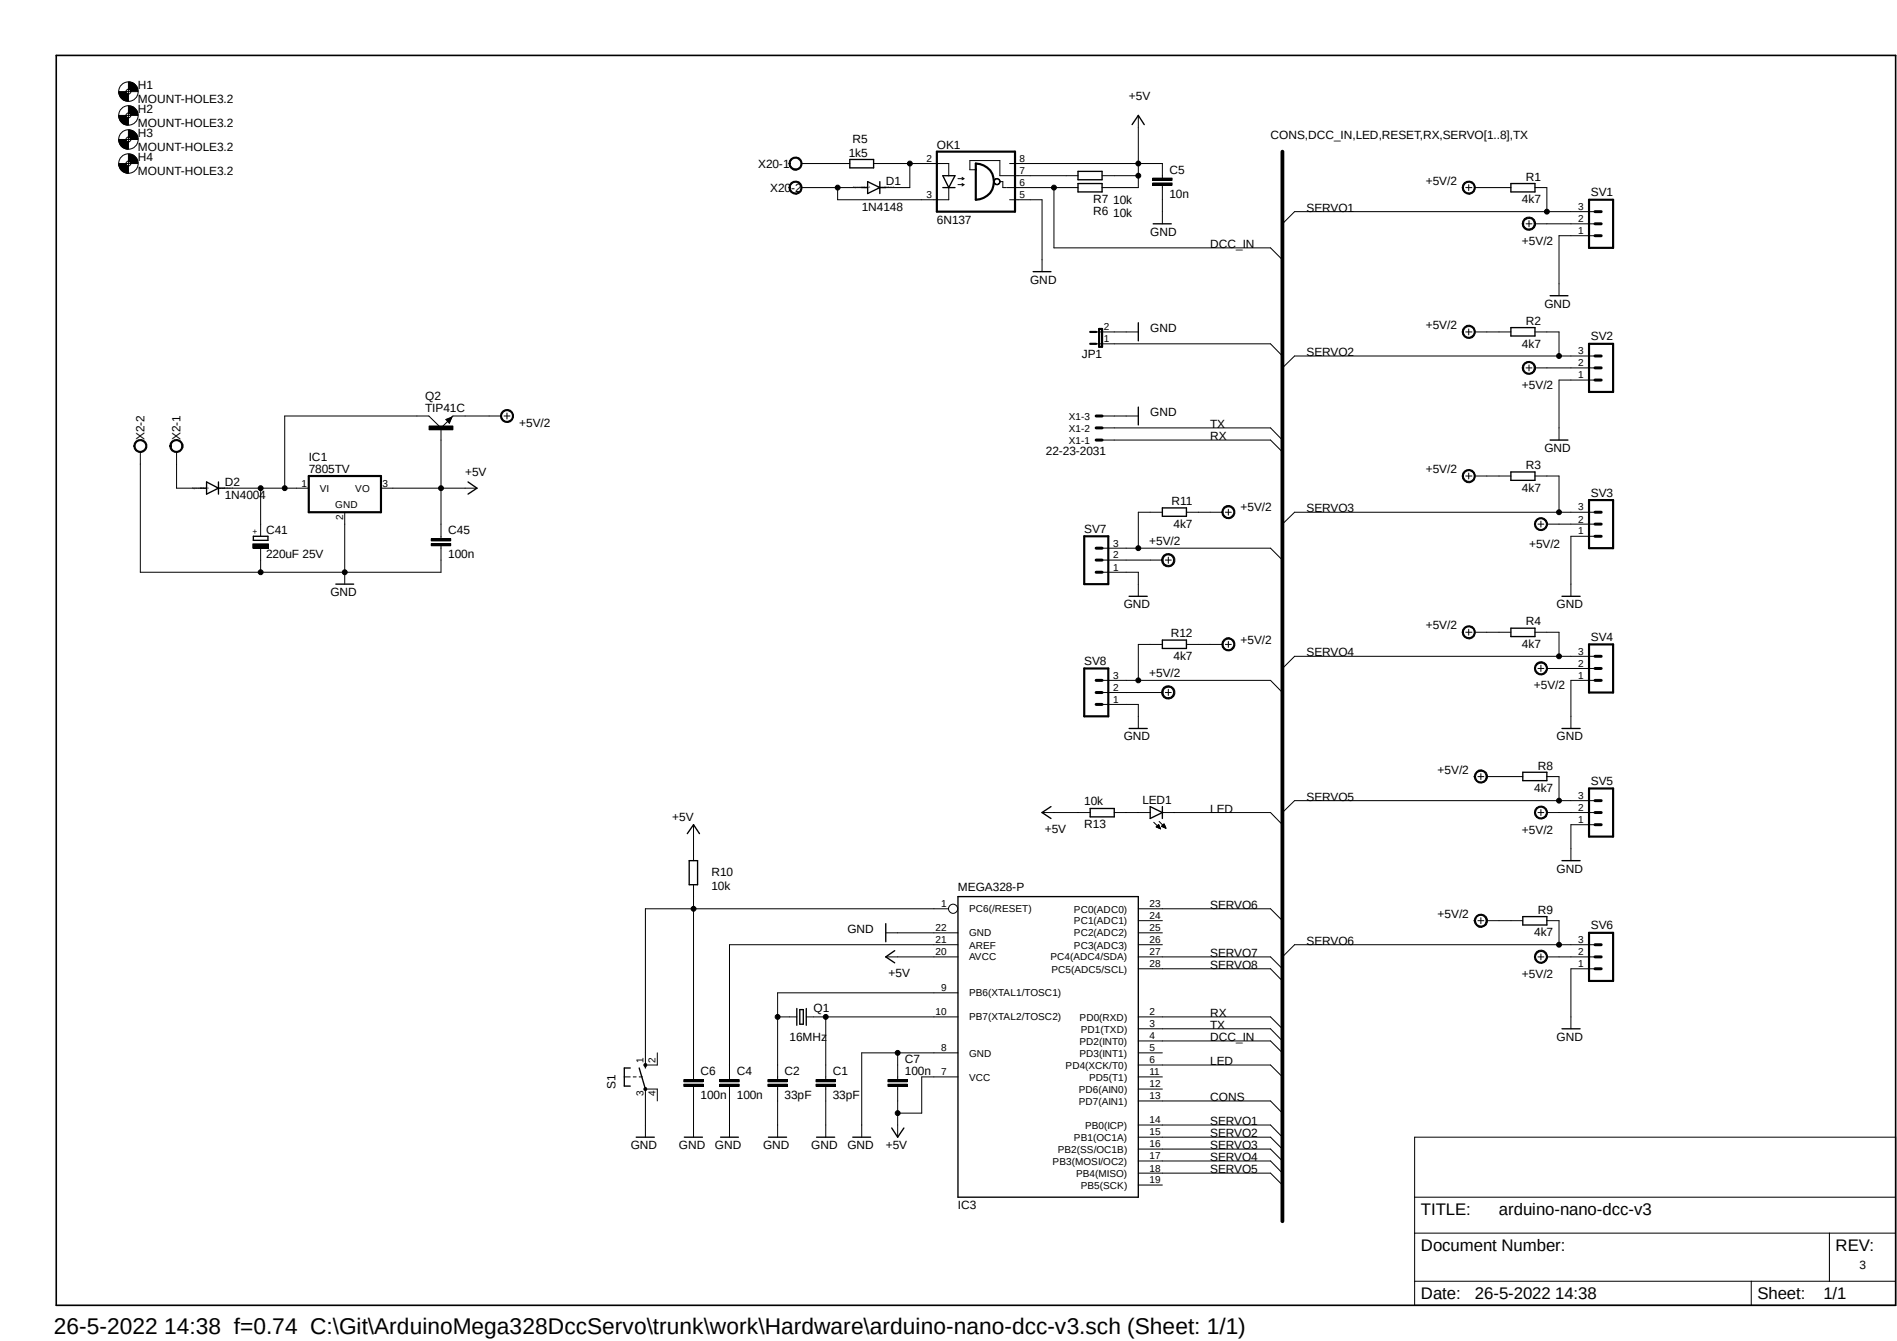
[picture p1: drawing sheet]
<svg xmlns="http://www.w3.org/2000/svg" width="297mm" height="210mm" viewBox="0 0 297 210" stroke-linecap="round" stroke-linejoin="round" font-family="sans-serif">
<path d="M8.4 8.4l288.7 196.4M297.1 8.4l-288.7 196.5" fill="none" stroke="#fff" stroke-width=".16"/>
<g fill="none" stroke="#000" stroke-width=".34">
<path d="M146.7 23.7h12.2v9.4h-12.2zM152.8 25.6a2.84 2.84 0 0 1 2.8 2.8 2.84 2.84 0 0 1-2.8 2.9zM180.5 28.8h3M180.5 28.1h3M248.8 31.3h3.8v7.5h-3.8zM170.7 53.8h.9M170.7 52h.9M172.1 51.5h.5v2.8h-.5zM248.8 53.8h3.8v7.6h-3.8zM48.3 74.5h11.3v5.7h-11.3zM248.8 78.3h3.8v7.6h-3.8zM67.5 85.3h3.1"/>
<path d="M67.5 84.5h3.1M169.8 84h3.7v7.5h-3.7zM169.8 104.7h3.7v7.5h-3.7zM248.8 100.9h3.8v7.6h-3.8zM248.8 123.5h3.8v7.5h-3.8zM248.8 146.1h3.8v7.5h-3.8zM107.1 170h3M107.1 169.2h3M112.7 170h3M112.7 169.2h3M120.2 170h3.1M120.2 169.2h3.1"/>
<path d="M127.8 170h3M127.8 169.2h3M139 170h3.1M139 169.2h3.1"/>
</g>
<g fill="none" stroke="#000" stroke-width=".16">
<path d="M18.6 14.4h1.1l.2 .2 .2 .1v1.1a1.45 1.45 0 0 1-1.5-1.4zM18.6 18.1h1.1l.1 .2 .3 .2v1.1a1.45 1.45 0 0 1-1.5-1.5zM19.7 14.4h.8M19.7 18.1h.8M20.1 14v.7M20.1 17.7v.8M20.1 12.8a1.45 1.45 0 0 1 1.5 1.6h-1.1l-.1-.3-.3-.1zM20.1 16.6a1.45 1.45 0 0 1 1.5 1.5h-1.1l-.2-.3-.2-.1zM178.2 18.1v11.3h-5.6M18.6 21.8h1.1l.1 .3 .3 .1v1.2a1.45 1.45 0 0 1-1.5-1.6zM18.6 25.6h1.1l.1 .2 .3 .2v1.1a1.45 1.45 0 0 1-1.5-1.5zM19.7 21.8h.8"/>
<path d="M19.7 25.6h.8M20.1 21.5v.7M20.1 25.2v.8M20.1 20.4a1.45 1.45 0 0 1 1.5 1.4h-1.1l-.4-.3zM20.1 24.1a1.45 1.45 0 0 1 1.5 1.5h-1.1l-.4-.4zM123.9 24.8a1.03 1.03 0 0 1 1.6 .3 1.03 1.03 0 0 1-.7 1.5 1.03 1.03 0 0 1-1.3-1h.2a.85 .85 0 0 1 1.1-.8 .85 .85 0 0 1 .4 1.3 .85 .85 0 0 1-1.4-.1l-.1-.4h-.2l.1-.4zM123.9 28.6a1.03 1.03 0 0 1 1.6 .3 1.03 1.03 0 0 1-.7 1.5 1.03 1.03 0 0 1-1.3-1h.2a.85 .85 0 0 1 1.1-.9 .85 .85 0 0 1 .4 1.4 .85 .85 0 0 1-1.4-.2l-.1-.3h-.2l.1-.4zM125.5 29.4h9.4M125.5 25.6h7.6M131.1 29.4v1.9h17.4v-1.9M136.8 25.6h11.7v1.9M142.5 25.6v3.8h-3.8"/>
<path d="M150 28h.9M150 28.9h.9M150.6 27.8l.3 .2M150.6 28.7l.3 .2M150.9 28l-.3 .2M150.9 28.9l-.3 .2M152.8 26.6h-1v-1.5h4.7v2.4h12.3M155.7 28.2a.51 .51 0 0 1 .8 0 .51 .51 0 0 1-.3 .8l-.5-.3-.1-.3 .3-.3a.44 .44 0 0 1 .6 .5l-.3 .3-.3-.1-.3-.4zM156.5 28.4h.5v1h.5M157.6 29.4h11.2M158.1 25.6h23.9v2.3M158.1 31.3h5.1v11.2"/>
<path d="M165 29.4v9.4h33.9l1.9 1.9M172.6 27.5h5.6M180.5 28.7h3v.3h-3zM180.5 27.9h3v.3h-3zM182 29v6.1M229.3 28.6a1.03 1.03 0 0 1 1.6 .3 1.03 1.03 0 0 1-.7 1.5 1.03 1.03 0 0 1-1.3-1h.2a.85 .85 0 0 1 1.2-.9 .85 .85 0 0 1 .3 1.4 .85 .85 0 0 1-1.4-.2l-.1-.3h-.2l.1-.4zM229.5 29.4h1M230 28.9v.9M230.9 29.4h5.7M238.7 34.2a1.05 1.05 0 0 1 1.6 .3 1.05 1.05 0 0 1-.6 1.5 1.05 1.05 0 0 1-1.4-.9h.2a.84 .84 0 0 1 1.1-.9 .84 .84 0 0 1 .5 1.3 .84 .84 0 0 1-1.3 .1l-.2-.2-.1-.3h-.2l.1-.5zM238.9 35.1h1M239.4 34.5v1"/>
<path d="M240.3 35.1h9.4M240.3 29.4h1.9v3.7M249.7 36.9h-5.6v9.4M249.7 33.1h-47l-1.9 2M171.6 52h6.6M171.6 53.8h27.3l1.9 2M229.3 51.2a1.03 1.03 0 0 1 1.6 .3 1.03 1.03 0 0 1-.7 1.5 1.03 1.03 0 0 1-1.3-1h.2a.85 .85 0 0 1 1.2-.8 .85 .85 0 0 1 .3 1.3 .85 .85 0 0 1-1.4-.2l-.1-.3h-.2l.1-.4zM229.5 52h1M230 51.5v1M230.9 52h5.7M238.7 56.9a1.05 1.05 0 0 1 1.6 .2 1.05 1.05 0 0 1-.7 1.5 1.05 1.05 0 0 1-1.3-1h.2a.84 .84 0 0 1 1.3-.7 .84 .84 0 0 1 .1 1.4 .84 .84 0 0 1-1.3-.3l-.1-.4h-.2l.1-.4zM238.9 57.6h1"/>
<path d="M239.4 57.1v1M240.3 52h3.8v3.8M240.3 57.6h9.4M249.7 59.5h-5.6v9.4M249.7 55.8h-47l-1.9 1.8M21.3 69.1a1.03 1.03 0 0 1 1.6 .3 1.03 1.03 0 0 1-.7 1.4 1.03 1.03 0 0 1-1.2-1h.1a.85 .85 0 0 1 1.2-.8 .85 .85 0 0 1 .3 1.4 .85 .85 0 0 1-1.4-.2l-.1-.4h-.1v-.4zM22 70.8v18.8h47v-4.1M26.9 69.1a1.05 1.05 0 0 1 1.7 .3 1.05 1.05 0 0 1-.7 1.5 1.05 1.05 0 0 1-1.3-1.1h.2a.84 .84 0 0 1 1.2-.6 .84 .84 0 0 1 .2 1.4 .84 .84 0 0 1-1.4-.4v-.4h-.2l.1-.4zM27.6 70.8v5.7h3.8M35.1 76.5h13.2M40.8 76.5v7.5M59.6 76.5h15.1"/>
<path d="M67.2 66.7h3.7v.6h-3.7zM69 67v17.3M69 67l-1.9-1.8h-22.5v11.3M69.8 65.7l.9-.4-.3 1zM70.3 65.8l-1.3 1.2M70.7 65.3v.1M78.4 65.2h-7.5l-.2 .1M78.7 64.4a1.03 1.03 0 0 1 1.6 .3 1.03 1.03 0 0 1-.7 1.4 1.03 1.03 0 0 1-1.2-.9h.1a.85 .85 0 0 1 1.2-.9 .85 .85 0 0 1 .3 1.4 .85 .85 0 0 1-1.4-.2l-.1-.3h-.1v-.5zM78.9 65.2h.9M79.4 64.7v.9M172.6 68.9h26.3l1.9 1.9M172.6 67h26.3l1.9 1.9"/>
<path d="M172.6 65.2h5.6M191.6 79.4a1.03 1.03 0 0 1 1.6 .3 1.03 1.03 0 0 1-.6 1.5 1.03 1.03 0 0 1-1.3-1h.2a.86 .86 0 0 1 1.1-.8 .86 .86 0 0 1 .4 1.4 .86 .86 0 0 1-1.4-.2l-.1-.4h-.2l.1-.4zM192.3 79.8v.9M229.3 73.8a1.03 1.03 0 0 1 1.6 .3 1.03 1.03 0 0 1-.7 1.4 1.03 1.03 0 0 1-1.3-1h.2a.85 .85 0 0 1 1.2-.8 .85 .85 0 0 1 .3 1.4 .85 .85 0 0 1-1.4-.2l-.1-.4h-.2l.1-.4zM229.5 74.5h1M230 74.1v.9M230.9 74.5h5.7M240.3 74.5h3.8v5.7M39.6 85.2h2.4v.7h-2.4zM40.8 85.9v3.7M54 80.2v11.3M67.5 85.1h3.1v.4h-3.1z"/>
<path d="M67.5 84.4h3.1v.3h-3.1zM172.6 89.6h5.6v3.8M172.6 87.7h9.4M172.6 85.9h26.3l1.9 1.8M182 80.2h-3.8v5.7M182.2 87a1.05 1.05 0 0 1 1.6 .2 1.05 1.05 0 0 1-.6 1.5 1.05 1.05 0 0 1-1.3-1h.2a.84 .84 0 0 1 1.1-.7 .84 .84 0 0 1 .3 1.3 .84 .84 0 0 1-1.3-.2l-.1-.4h-.2zM182.5 87.7h.9M182.9 87.2v1M185.8 80.2h5.6M191.9 80.2h.9M229.3 98.3a1.03 1.03 0 0 1 1.6 .2 1.03 1.03 0 0 1-.7 1.5 1.03 1.03 0 0 1-1.3-1h.2a.85 .85 0 0 1 1.2-.8 .85 .85 0 0 1 .3 1.4 .85 .85 0 0 1-1.4-.2l-.1-.4h-.2l.1-.4zM229.5 99h1"/>
<path d="M230 98.6v.9M230.9 99h5.7M240.3 99h3.8v3.8M240.6 81.3a1.03 1.03 0 0 1 1.6 .3 1.03 1.03 0 0 1-.7 1.5 1.03 1.03 0 0 1-1.3-1h.2a.85 .85 0 0 1 1.2-.9 .85 .85 0 0 1 .3 1.4 .85 .85 0 0 1-1.4-.2l-.1-.3h-.2l.1-.4zM240.8 82.1h.9M241.3 81.6v.9M242.2 82.1h7.5M249.7 84h-3.7v9.4M249.7 80.2h-47l-1.9 1.9M172.6 106.6h26.3l1.9 1.9M172.6 110.3h5.6v3.8M172.6 108.5h9.4"/>
<path d="M182 100.9h-3.8v5.7M182.2 107.7a1.05 1.05 0 0 1 1.6 .2 1.05 1.05 0 0 1-.6 1.5 1.05 1.05 0 0 1-1.3-.9h.2a.84 .84 0 0 1 1.1-.9 .84 .84 0 0 1 .3 1.4 .84 .84 0 0 1-1.3-.2l-.1-.3h-.2v-.5zM182.5 108.5h.9M182.9 107.9v1M185.8 100.9h5.6M191.6 100.2a1.03 1.03 0 0 1 1.6 .2 1.03 1.03 0 0 1-.6 1.5 1.03 1.03 0 0 1-1.3-1h.2a.85 .85 0 0 1 1.1-.8 .85 .85 0 0 1 .4 1.4 .85 .85 0 0 1-1.4-.2l-.1-.4h-.2l.1-.4zM191.9 100.9h.9M192.3 100.5v.9M240.6 103.9a1.03 1.03 0 0 1 1.6 .3 1.03 1.03 0 0 1-.7 1.4 1.03 1.03 0 0 1-1.3-.9h.2a.86 .86 0 0 1 1.2-.8 .86 .86 0 0 1 .3 1.3 .86 .86 0 0 1-1.4-.2l-.1-.3h-.2l.1-.4zM240.8 104.7h.9M241.3 104.2v1M242.2 104.7h7.5"/>
<path d="M249.7 106.6h-3.7v7.5M249.7 102.8h-47l-1.9 1.9M108.6 129.2v5.6M108.6 138.6v30.4M163.2 127.3h7.5M174.5 127.3h5.6M180.6 128.8l1.1 1M181.1 129.5h.5M181.1 129.5h.4M181.1 129.4h.4M181.2 129.3h.3M181.3 129.6h.3"/>
<path d="M181.3 129.3h.2M181.4 129.2l-.4 .3 .7 .3M181.4 129.2l.3 .6M181.4 129.7h.3M181.4 129.2h-.1M181.5 128.7l1 1M181.5 129.7h.2M181.7 129.8h.1M181.9 129.4l.3-.4 .3 .7zM181.9 129.5h.5M181.9 129.4h.5M182 127.3h16.9l1.9 1.9"/>
<path d="M182 129.3h.4M182.1 129.5h.4M182.1 129.2h.2M182.2 129.2h.1M182.2 129.5h.3M182.2 129.1h.1M182.3 129.6h.2M182.5 129.7h.1M231.2 120.9a1.04 1.04 0 0 1 1.6 .3 1.04 1.04 0 0 1-.7 1.5 1.04 1.04 0 0 1-1.3-1.1h.2a.83 .83 0 0 1 1.1-.8 .83 .83 0 0 1 .4 1.4 .83 .83 0 0 1-1.4-.2l-.1-.4h-.2zM231.4 121.6h.9M231.9 121.2v.9M232.8 121.6h5.6"/>
<path d="M240.6 126.5a1.03 1.03 0 0 1 1.6 .3 1.03 1.03 0 0 1-.7 1.5 1.03 1.03 0 0 1-1.3-1h.2a.85 .85 0 0 1 1.2-.9 .85 .85 0 0 1 .3 1.4 .85 .85 0 0 1-1.4-.2l-.1-.3h-.2l.1-.5zM240.8 127.3h.9M241.3 126.8v.9M242.2 121.6h1.9v3.8M242.2 127.3h7.5M249.7 129.2h-3.7v5.6M249.7 125.4h-47l-1.9 1.9M121.8 159.3h3M126.2 159.3h23.8M129.3 159.3v9.7M138.7 149.9h11.3M138.7 146.1h11.3"/>
<path d="M148.5 142.3h-47.5v24.5h1.9v-1.9M150 148h-35.8v21M150 155.5h-28.2v13.5M178.2 151.7h20.7l1.9 1.9M178.2 149.9h20.7l1.9 1.8M178.2 148h3.8M178.2 144.2h3.8M178.2 159.3h20.7l1.9 1.8M178.2 146.1h3.8M178.2 142.3h20.7l1.9 1.9M231.2 143.4a1.04 1.04 0 0 1 1.6 .4 1.04 1.04 0 0 1-.7 1.5 1.04 1.04 0 0 1-1.3-1.1h.2a.83 .83 0 0 1 1.1-.8 .83 .83 0 0 1 .4 1.3 .83 .83 0 0 1-1.4-.2l-.1-.3h-.2zM231.4 144.2h.9"/>
<path d="M231.9 143.7v1M232.8 144.2h5.6M240.6 149.1a1.03 1.03 0 0 1 1.6 .2 1.03 1.03 0 0 1-.7 1.5 1.03 1.03 0 0 1-1.3-.9h.2a.86 .86 0 0 1 1.2-.9 .86 .86 0 0 1 .3 1.4 .86 .86 0 0 1-1.4-.2l-.1-.3h-.2l.1-.5zM240.8 149.9h.9M241.3 149.4v.9M242.2 144.2h1.9v3.8M242.2 149.9h7.5M249.7 151.7h-3.7v9.4M249.7 148h-47l-1.9 1.9M97.7 168.7h1M99.1 168.7h.5M100.1 168.7h.5"/>
<path d="M102.9 172.4v-1.8h-1.9v7.5M107.1 169.8h3v.3h-3zM107.1 169.1h3v.3h-3zM108.6 170.2v7.9M112.7 169.8h3v.3h-3zM112.7 169.1h3v.3h-3zM114.2 170.2v7.9M120.2 169.8h3.1v.3h-3.1zM120.2 169.1h3.1v.3h-3.1zM121.8 170.2v7.9M127.8 169.8h3v.3h-3zM127.8 169.1h3v.3h-3z"/>
<path d="M129.3 170.2v7.9M139 169.8h3.1v.3h-3.1zM139 169.1h3.1v.3h-3.1zM140.5 164.9v4.1M140.5 170.2v7.9M150 164.9h-15.1v13.2M150 168.7h-5.7v5.6h-3.8M178.2 164.9h3.8M178.2 168.7h3.8M178.2 180h20.7l1.9 1.8M178.2 178.1h20.7l1.9 1.9M178.2 176.2h20.7l1.9 1.9"/>
<path d="M178.2 172.4h20.7l1.9 1.9M178.2 170.6h3.8M178.2 166.8h20.7l1.9 1.9M178.2 163h20.7l1.9 1.9M178.2 161.1h20.7l1.9 1.9M221.5 178.1h75.3v26.3h-75.3zM178.2 185.6h3.8M178.2 183.7h20.7l1.9 1.9M178.2 181.8h20.7l1.9 1.9M221.5 193.1h75.3M221.5 187.5h75.3M286.4 193.1v7.6"/>
<path d="M221.5 200.7h75.3M274.2 200.7v3.7"/>
<circle cx="20.1" cy="18.1" r="1.53"/>
<circle cx="20.1" cy="14.4" r="1.53"/>
<circle cx="20.1" cy="14.4" r=".38"/>
<circle cx="20.1" cy="18.1" r=".38"/>
<circle cx="20.1" cy="21.8" r="1.53"/>
<circle cx="20.1" cy="25.6" r="1.53"/>
<circle cx="20.1" cy="25.6" r=".38"/>
<circle cx="20.1" cy="21.8" r=".38"/>
<circle cx="131.1" cy="29.4" r=".38"/>
<circle cx="142.5" cy="25.6" r=".38"/>
<circle cx="165" cy="29.4" r=".38"/>
<circle cx="178.2" cy="25.6" r=".38"/>
<circle cx="178.2" cy="27.5" r=".38"/>
<circle cx="242.2" cy="33.1" r=".38"/>
<circle cx="244.1" cy="55.8" r=".38"/>
<circle cx="40.8" cy="76.5" r=".38"/>
<circle cx="44.6" cy="76.5" r=".38"/>
<circle cx="69" cy="76.5" r=".38"/>
<circle cx="40.8" cy="89.6" r=".38"/>
<circle cx="54" cy="89.6" r=".38"/>
<circle cx="178.2" cy="85.9" r=".38"/>
<circle cx="244.1" cy="80.2" r=".38"/>
<circle cx="178.2" cy="106.6" r=".38"/>
<circle cx="244.1" cy="102.8" r=".38"/>
<circle cx="244.1" cy="125.4" r=".38"/>
<circle cx="108.6" cy="142.3" r=".38"/>
<circle cx="121.8" cy="159.3" r=".38"/>
<circle cx="129.3" cy="159.3" r=".38"/>
<circle cx="149.2" cy="142.3" r=".72"/>
<circle cx="244.1" cy="148" r=".38"/>
<circle cx="101" cy="166.8" r=".25"/>
<circle cx="101" cy="170.6" r=".25"/>
<circle cx="140.5" cy="174.3" r=".38"/>
<circle cx="140.5" cy="164.9" r=".38"/>
</g>
<g fill="none" stroke="#000" stroke-width=".47">
<path d="M249.7 33.1h1M249.7 35.1h1M249.7 36.9h1M249.7 55.8h1M249.7 57.6h1M249.7 59.5h1M171.6 68.9h1M171.6 67h1M171.6 65.2h1M171.6 85.9h1M171.6 87.7h1M171.6 89.6h1"/>
<path d="M249.7 80.2h1M249.7 82.1h1M249.7 84h1M171.6 106.6h1M171.6 108.5h1M171.6 110.3h1M249.7 102.8h1M249.7 104.7h1M249.7 106.6h1M249.7 125.4h1M249.7 127.3h1M249.7 129.2h1"/>
<path d="M249.7 148h1M249.7 149.9h1M249.7 151.7h1"/>
</g>
<g fill="none" stroke="#000" stroke-width=".21">
<path d="M177.2 19.5l1-1.4 1 1.4M133.1 25h3.7v1.3h-3.7zM134.9 29.4h.9M135.8 28.4l2 1-2 .9zM137.8 29.4h.9M137.8 28.4v1.9M147.6 27.5h1.9l-1 1.9zM147.6 29.4h1.9M168.8 28.7h3.8v1.4h-3.8zM168.8 26.8h3.8v1.4h-3.8zM180.6 35.1h2.8M236.6 28.7h3.7v1.4h-3.7z"/>
<path d="M161.8 42.5h2.7M178.2 50.5v2.9M236.6 51.3h3.7v1.3h-3.7zM242.7 46.3h2.8M31.4 76.5h.9M32.3 75.5l1.9 1-1.9 .9zM34.2 75.5v1.9M34.2 76.5h.9M70 65.7l.7-.3-.3 .7zM70.1 65.7l.3 .2M70.7 65.4l-.4 .4M73.3 75.5l1.4 1-1.4 .9"/>
<path d="M178.2 63.8v2.7M182 79.5h3.8v1.4h-3.8zM236.6 73.9h3.7v1.3h-3.7zM242.7 68.9h2.8M39.7 84h2.3v.6h-2.3zM52.6 91.5h2.8M176.8 93.4h2.8M236.6 98.4h3.7v1.3h-3.7zM244.6 93.4h2.8M176.8 114.1h2.8M182 100.2h3.8v1.4h-3.8zM244.6 114.1h2.8"/>
<path d="M107.6 130.6l1-1.4 .9 1.4M107.9 134.8h1.3v3.8h-1.3zM164.5 126.3l-1.3 1 1.3 .9M170.7 126.6h3.8v1.3h-3.8zM180.1 126.3l1.9 1-1.9 .9zM182 126.3v1.9M238.4 120.9h3.8v1.4h-3.8zM244.6 134.8h2.8M124.8 157.9v2.7M125.2 158.1h.6v2.3h-.6zM126.2 157.9v2.7M138.7 144.7v2.8"/>
<path d="M140.1 148.9l-1.4 1 1.4 .9M150 140.4h28.2v47.1h-28.2zM238.4 143.6h3.8v1.3h-3.8zM98.7 167.3h-1v2.8h1M99.6 178.1h2.8M100.1 167.3l.9 3.3M101 166.8v.5M107.1 178.1h2.9M112.8 178.1h2.8M120.3 178.1h2.8M127.8 178.1h2.9M133.5 178.1h2.8"/>
<path d="M139.6 176.7l.9 1.4 1-1.4M244.6 161.1h2.8"/>
</g>
<g fill="#000">
<path d="M18.6 14.4h1.1l.2 .2 .2 .1v1.1a1.45 1.45 0 0 1-1.5-1.4z" fill-rule="evenodd"/>
<path d="M18.6 18.1h1.1l.1 .2 .3 .2v1.1a1.45 1.45 0 0 1-1.5-1.5z" fill-rule="evenodd"/>
<path d="M20.1 12.8a1.45 1.45 0 0 1 1.5 1.6h-1.1l-.1-.3-.3-.1z" fill-rule="evenodd"/>
<path d="M20.1 16.6a1.45 1.45 0 0 1 1.5 1.5h-1.1l-.2-.3-.2-.1z" fill-rule="evenodd"/>
<path d="M18.6 21.8h1.1l.1 .3 .3 .1v1.2a1.45 1.45 0 0 1-1.5-1.6z" fill-rule="evenodd"/>
<path d="M18.6 25.6h1.1l.1 .2 .3 .2v1.1a1.45 1.45 0 0 1-1.5-1.5z" fill-rule="evenodd"/>
<path d="M20.1 20.4a1.45 1.45 0 0 1 1.5 1.4h-1.1l-.4-.3z" fill-rule="evenodd"/>
<path d="M20.1 24.1a1.45 1.45 0 0 1 1.5 1.5h-1.1l-.4-.4z" fill-rule="evenodd"/>
<path d="M123.9 24.8a1.03 1.03 0 0 1 1.6 .3 1.03 1.03 0 0 1-.7 1.5 1.03 1.03 0 0 1-1.3-1h.2a.85 .85 0 0 1 1.1-.8 .85 .85 0 0 1 .4 1.3 .85 .85 0 0 1-1.4-.1l-.1-.4h-.2l.1-.4z" fill-rule="evenodd"/>
<path d="M123.9 28.6a1.03 1.03 0 0 1 1.6 .3 1.03 1.03 0 0 1-.7 1.5 1.03 1.03 0 0 1-1.3-1h.2a.85 .85 0 0 1 1.1-.9 .85 .85 0 0 1 .4 1.4 .85 .85 0 0 1-1.4-.2l-.1-.3h-.2l.1-.4z" fill-rule="evenodd"/>
<path d="M155.7 28.2a.51 .51 0 0 1 .8 0 .51 .51 0 0 1-.3 .8l-.5-.3-.1-.3 .3-.3a.44 .44 0 0 1 .6 .5l-.3 .3-.3-.1-.3-.4z" fill-rule="evenodd"/>
<path d="M229.3 28.6a1.03 1.03 0 0 1 1.6 .3 1.03 1.03 0 0 1-.7 1.5 1.03 1.03 0 0 1-1.3-1h.2a.85 .85 0 0 1 1.2-.9 .85 .85 0 0 1 .3 1.4 .85 .85 0 0 1-1.4-.2l-.1-.3h-.2l.1-.4z" fill-rule="evenodd"/>
<path d="M238.7 34.2a1.05 1.05 0 0 1 1.6 .3 1.05 1.05 0 0 1-.6 1.5 1.05 1.05 0 0 1-1.4-.9h.2a.84 .84 0 0 1 1.1-.9 .84 .84 0 0 1 .5 1.3 .84 .84 0 0 1-1.3 .1l-.2-.2-.1-.3h-.2l.1-.5z" fill-rule="evenodd"/>
<path d="M229.3 51.2a1.03 1.03 0 0 1 1.6 .3 1.03 1.03 0 0 1-.7 1.5 1.03 1.03 0 0 1-1.3-1h.2a.85 .85 0 0 1 1.2-.8 .85 .85 0 0 1 .3 1.3 .85 .85 0 0 1-1.4-.2l-.1-.3h-.2l.1-.4z" fill-rule="evenodd"/>
<path d="M238.7 56.9a1.05 1.05 0 0 1 1.6 .2 1.05 1.05 0 0 1-.7 1.5 1.05 1.05 0 0 1-1.3-1h.2a.84 .84 0 0 1 1.3-.7 .84 .84 0 0 1 .1 1.4 .84 .84 0 0 1-1.3-.3l-.1-.4h-.2l.1-.4z" fill-rule="evenodd"/>
<path d="M21.3 69.1a1.03 1.03 0 0 1 1.6 .3 1.03 1.03 0 0 1-.7 1.4 1.03 1.03 0 0 1-1.2-1h.1a.85 .85 0 0 1 1.2-.8 .85 .85 0 0 1 .3 1.4 .85 .85 0 0 1-1.4-.2l-.1-.4h-.1v-.4z" fill-rule="evenodd"/>
<path d="M26.9 69.1a1.05 1.05 0 0 1 1.7 .3 1.05 1.05 0 0 1-.7 1.5 1.05 1.05 0 0 1-1.3-1.1h.2a.84 .84 0 0 1 1.2-.6 .84 .84 0 0 1 .2 1.4 .84 .84 0 0 1-1.4-.4v-.4h-.2l.1-.4z" fill-rule="evenodd"/>
<path d="M67.2 66.7h3.7v.6h-3.7z" fill-rule="evenodd"/>
<path d="M78.7 64.4a1.03 1.03 0 0 1 1.6 .3 1.03 1.03 0 0 1-.7 1.4 1.03 1.03 0 0 1-1.2-.9h.1a.85 .85 0 0 1 1.2-.9 .85 .85 0 0 1 .3 1.4 .85 .85 0 0 1-1.4-.2l-.1-.3h-.1v-.5z" fill-rule="evenodd"/>
<path d="M229.3 73.8a1.03 1.03 0 0 1 1.6 .3 1.03 1.03 0 0 1-.7 1.4 1.03 1.03 0 0 1-1.3-1h.2a.85 .85 0 0 1 1.2-.8 .85 .85 0 0 1 .3 1.4 .85 .85 0 0 1-1.4-.2l-.1-.4h-.2l.1-.4z" fill-rule="evenodd"/>
<path d="M39.6 85.2h2.4v.7h-2.4z" fill-rule="evenodd"/>
<path d="M182.2 87a1.05 1.05 0 0 1 1.6 .2 1.05 1.05 0 0 1-.6 1.5 1.05 1.05 0 0 1-1.3-1h.2a.84 .84 0 0 1 1.1-.7 .84 .84 0 0 1 .3 1.3 .84 .84 0 0 1-1.3-.2l-.1-.4h-.2z" fill-rule="evenodd"/>
<path d="M191.6 79.4a1.03 1.03 0 0 1 1.6 .3 1.03 1.03 0 0 1-.6 1.5 1.03 1.03 0 0 1-1.3-1h.2a.86 .86 0 0 1 1.1-.8 .86 .86 0 0 1 .4 1.4 .86 .86 0 0 1-1.4-.2l-.1-.4h-.2l.1-.4z" fill-rule="evenodd"/>
<path d="M229.3 98.3a1.03 1.03 0 0 1 1.6 .2 1.03 1.03 0 0 1-.7 1.5 1.03 1.03 0 0 1-1.3-1h.2a.85 .85 0 0 1 1.2-.8 .85 .85 0 0 1 .3 1.4 .85 .85 0 0 1-1.4-.2l-.1-.4h-.2l.1-.4z" fill-rule="evenodd"/>
<path d="M240.6 81.3a1.03 1.03 0 0 1 1.6 .3 1.03 1.03 0 0 1-.7 1.5 1.03 1.03 0 0 1-1.3-1h.2a.85 .85 0 0 1 1.2-.9 .85 .85 0 0 1 .3 1.4 .85 .85 0 0 1-1.4-.2l-.1-.3h-.2l.1-.4z" fill-rule="evenodd"/>
<path d="M182.2 107.7a1.05 1.05 0 0 1 1.6 .2 1.05 1.05 0 0 1-.6 1.5 1.05 1.05 0 0 1-1.3-.9h.2a.84 .84 0 0 1 1.1-.9 .84 .84 0 0 1 .3 1.4 .84 .84 0 0 1-1.3-.2l-.1-.3h-.2v-.5z" fill-rule="evenodd"/>
<path d="M191.6 100.2a1.03 1.03 0 0 1 1.6 .2 1.03 1.03 0 0 1-.6 1.5 1.03 1.03 0 0 1-1.3-1h.2a.85 .85 0 0 1 1.1-.8 .85 .85 0 0 1 .4 1.4 .85 .85 0 0 1-1.4-.2l-.1-.4h-.2l.1-.4z" fill-rule="evenodd"/>
<path d="M240.6 103.9a1.03 1.03 0 0 1 1.6 .3 1.03 1.03 0 0 1-.7 1.4 1.03 1.03 0 0 1-1.3-.9h.2a.86 .86 0 0 1 1.2-.8 .86 .86 0 0 1 .3 1.3 .86 .86 0 0 1-1.4-.2l-.1-.3h-.2l.1-.4z" fill-rule="evenodd"/>
<path d="M231.2 120.9a1.04 1.04 0 0 1 1.6 .3 1.04 1.04 0 0 1-.7 1.5 1.04 1.04 0 0 1-1.3-1.1h.2a.83 .83 0 0 1 1.1-.8 .83 .83 0 0 1 .4 1.4 .83 .83 0 0 1-1.4-.2l-.1-.4h-.2z" fill-rule="evenodd"/>
<path d="M240.6 126.5a1.03 1.03 0 0 1 1.6 .3 1.03 1.03 0 0 1-.7 1.5 1.03 1.03 0 0 1-1.3-1h.2a.85 .85 0 0 1 1.2-.9 .85 .85 0 0 1 .3 1.4 .85 .85 0 0 1-1.4-.2l-.1-.3h-.2l.1-.5z" fill-rule="evenodd"/>
<path d="M231.2 143.4a1.04 1.04 0 0 1 1.6 .4 1.04 1.04 0 0 1-.7 1.5 1.04 1.04 0 0 1-1.3-1.1h.2a.83 .83 0 0 1 1.1-.8 .83 .83 0 0 1 .4 1.3 .83 .83 0 0 1-1.4-.2l-.1-.3h-.2z" fill-rule="evenodd"/>
<path d="M240.6 149.1a1.03 1.03 0 0 1 1.6 .2 1.03 1.03 0 0 1-.7 1.5 1.03 1.03 0 0 1-1.3-.9h.2a.86 .86 0 0 1 1.2-.9 .86 .86 0 0 1 .3 1.4 .86 .86 0 0 1-1.4-.2l-.1-.3h-.2l.1-.5z" fill-rule="evenodd"/>
<circle cx="131.1" cy="29.4" r=".38"/>
<circle cx="142.5" cy="25.6" r=".38"/>
<circle cx="165" cy="29.4" r=".38"/>
<circle cx="178.2" cy="25.6" r=".38"/>
<circle cx="178.2" cy="27.5" r=".38"/>
<circle cx="242.2" cy="33.1" r=".38"/>
<circle cx="244.1" cy="55.8" r=".38"/>
<circle cx="40.8" cy="76.5" r=".38"/>
<circle cx="44.6" cy="76.5" r=".38"/>
<circle cx="69" cy="76.5" r=".38"/>
<circle cx="40.8" cy="89.6" r=".38"/>
<circle cx="54" cy="89.6" r=".38"/>
<circle cx="178.2" cy="85.9" r=".38"/>
<circle cx="244.1" cy="80.2" r=".38"/>
<circle cx="178.2" cy="106.6" r=".38"/>
<circle cx="244.1" cy="102.8" r=".38"/>
<circle cx="244.1" cy="125.4" r=".38"/>
<circle cx="108.6" cy="142.3" r=".38"/>
<circle cx="121.8" cy="159.3" r=".38"/>
<circle cx="129.3" cy="159.3" r=".38"/>
<circle cx="244.1" cy="148" r=".38"/>
<circle cx="101" cy="166.8" r=".25"/>
<circle cx="101" cy="170.6" r=".25"/>
<circle cx="140.5" cy="174.3" r=".38"/>
<circle cx="140.5" cy="164.9" r=".38"/>
</g>
<path d="M8.8 8.7h288v195.7h-288z" fill="none" stroke="#000" stroke-width=".25"/>
<path d="M200.8 23.7v167.6" fill="none" stroke="#000" stroke-width=".59"/>
<text font-size="3.6" x="8.4" y="208.9">26-5-2022 14:38 f=0.74 C:\Git\ArduinoMega328DccServo\trunk\work\Hardware\arduino-nano-dcc-v3.sch (Sheet: 1/1)</text>
<g font-size="2.6">
<text x="222.5" y="190.3">TITLE:</text>
<text x="234.7" y="190.3">arduino-nano-dcc-v3</text>
<text x="222.5" y="196">Document Number:</text>
<text x="287.4" y="196">REV:</text>
<text x="222.5" y="203.5">Date:</text>
<text x="230.9" y="203.5">26-5-2022 14:38</text>
<text x="275.2" y="203.5">Sheet:</text>
<text x="285.5" y="203.5">1/1</text>
</g>
<g font-size="1.9">
<text x="21.6" y="16.2">MOUNT-HOLE3.2</text>
<text x="21.6" y="13.9">H1</text>
<text x="21.6" y="17.7">H2</text>
<text x="176.7" y="15.7">+5V</text>
<text x="21.6" y="19.9">MOUNT-HOLE3.2</text>
<text x="21.6" y="23.7">MOUNT-HOLE3.2</text>
<text x="21.6" y="21.4">H3</text>
<text x="133.5" y="22.4">R5</text>
<text x="146.7" y="23.3">OK1</text>
<text x="198.9" y="21.8">CONS,DCC_IN,LED,RESET,RX,SERVO[1..8],TX</text>
<text x="21.6" y="27.4">MOUNT-HOLE3.2</text>
<text x="21.6" y="25.2">H4</text>
<text x="118.7" y="26.3">X20-1</text>
<text x="132.9" y="24.5">1k5</text>
<text x="138.7" y="29">D1</text>
<text x="183.1" y="27.2">C5</text>
<text x="223.2" y="28.9">+5V/2</text>
<text x="238.9" y="28.3">R1</text>
<text x="120.6" y="30.1">X20-2</text>
<text x="134.9" y="33">1N4148</text>
<text x="146.7" y="35.1">6N137</text>
<text x="171.2" y="33.7">R6</text>
<text x="171.2" y="31.8">R7</text>
<text x="174.3" y="32">10k</text>
<text x="174.3" y="33.9">10k</text>
<text x="183.1" y="31">10n</text>
<text x="204.6" y="33.1">SERVO1</text>
<text x="238.3" y="31.8">4k7</text>
<text x="249.1" y="30.7">SV1</text>
<text x="180.1" y="36.9">GND</text>
<text x="189.5" y="38.8">DCC_IN</text>
<text x="238.3" y="38.3">+5V/2</text>
<text x="161.3" y="44.4">GND</text>
<text x="180.1" y="52">GND</text>
<text x="223.2" y="51.5">+5V/2</text>
<text x="238.9" y="50.9">R2</text>
<text x="241.8" y="48.2">GND</text>
<text x="249.1" y="53.3">SV2</text>
<text x="169.4" y="56.1">JP1</text>
<text x="204.6" y="55.8">SERVO2</text>
<text x="238.3" y="54.4">4k7</text>
<text x="66.6" y="64.6">TIP41C</text>
<text x="66.6" y="62.7">Q2</text>
<text x="180.1" y="65.2">GND</text>
<text x="238.3" y="60.9">+5V/2</text>
<text x="22.6" y="68.9" transform="rotate(-90 22.6 68.9)">X2-2</text>
<text x="28.3" y="68.9" transform="rotate(-90 28.3 68.9)">X2-1</text>
<text x="81.3" y="66.9">+5V/2</text>
<text x="163.7" y="71.2">22-23-2031</text>
<text x="189.5" y="68.9">RX</text>
<text x="189.5" y="67">TX</text>
<text x="241.8" y="70.8">GND</text>
<text x="35.2" y="76.1">D2</text>
<text x="48.3" y="74.1">7805TV</text>
<text x="48.3" y="72.2">IC1</text>
<text x="72.8" y="74.5">+5V</text>
<text x="223.2" y="74.1">+5V/2</text>
<text x="238.3" y="77">4k7</text>
<text x="238.9" y="73.4">R3</text>
<text x="249.1" y="77.8">SV3</text>
<text x="35.2" y="78.1">1N4004</text>
<text x="41.7" y="83.6">C41</text>
<text x="70.2" y="83.7">C45</text>
<text x="169.8" y="83.4">SV7</text>
<text x="183.4" y="79.1">R11</text>
<text x="183.7" y="82.6">4k7</text>
<text x="194.2" y="80.1">+5V/2</text>
<text x="204.6" y="80.2">SERVO3</text>
<text x="41.7" y="87.4">220uF 25V</text>
<text x="70.2" y="87.5">100n</text>
<text x="179.9" y="85.4">+5V/2</text>
<text x="239.4" y="85.8">+5V/2</text>
<text x="51.7" y="93.4">GND</text>
<text x="175.9" y="95.2">GND</text>
<text x="243.7" y="95.2">GND</text>
<text x="183.3" y="99.8">R12</text>
<text x="194.2" y="100.8">+5V/2</text>
<text x="223.2" y="98.6">+5V/2</text>
<text x="238.3" y="101.5">4k7</text>
<text x="238.9" y="97.9">R4</text>
<text x="249.1" y="100.3">SV4</text>
<text x="169.8" y="104.1">SV8</text>
<text x="179.9" y="106.1">+5V/2</text>
<text x="183.7" y="103.4">4k7</text>
<text x="204.6" y="102.8">SERVO4</text>
<text x="240.2" y="107.9">+5V/2</text>
<text x="175.9" y="116">GND</text>
<text x="243.7" y="116">GND</text>
<text x="178.9" y="125.9">LED1</text>
<text x="204.6" y="125.4">SERVO5</text>
<text x="225.1" y="121.2">+5V/2</text>
<text x="240.2" y="124.1">4k7</text>
<text x="240.8" y="120.5">R8</text>
<text x="249.1" y="122.9">SV5</text>
<text x="105.2" y="128.6">+5V</text>
<text x="163.6" y="130.5">+5V</text>
<text x="169.8" y="126.1">10k</text>
<text x="169.8" y="129.7">R13</text>
<text x="189.5" y="127.3">LED</text>
<text x="238.3" y="130.6">+5V/2</text>
<text x="111.4" y="137.2">R10</text>
<text x="243.7" y="136.7">GND</text>
<text x="111.4" y="139.3">10k</text>
<text x="150" y="139.5">MEGA328-P</text>
<text x="189.5" y="142.3">SERVO6</text>
<text x="225.1" y="143.7">+5V/2</text>
<text x="240.8" y="143.1">R9</text>
<text x="132.7" y="146.1">GND</text>
<text x="189.5" y="149.9">SERVO7</text>
<text x="204.6" y="148">SERVO6</text>
<text x="240.2" y="146.6">4k7</text>
<text x="249.1" y="145.5">SV6</text>
<text x="139.1" y="153">+5V</text>
<text x="189.5" y="151.7">SERVO8</text>
<text x="238.3" y="153.1">+5V/2</text>
<text x="127.4" y="158.5">Q1</text>
<text x="189.5" y="159.3">RX</text>
<text x="189.5" y="161.1">TX</text>
<text x="123.6" y="163">16MHz</text>
<text x="141.7" y="166.5">C7</text>
<text x="189.5" y="163">DCC_IN</text>
<text x="189.5" y="166.8">LED</text>
<text x="243.7" y="163">GND</text>
<text x="96.3" y="170.6" transform="rotate(-90 96.3 170.6)">S1</text>
<text x="109.7" y="172.2">100n</text>
<text x="109.7" y="168.4">C6</text>
<text x="115.4" y="172.2">100n</text>
<text x="115.4" y="168.4">C4</text>
<text x="122.9" y="172.2">33pF</text>
<text x="122.9" y="168.4">C2</text>
<text x="130.4" y="172.2">33pF</text>
<text x="130.4" y="168.4">C1</text>
<text x="141.7" y="168.4">100n</text>
<text x="189.5" y="172.4">CONS</text>
<text x="98.8" y="180">GND</text>
<text x="106.3" y="180">GND</text>
<text x="111.9" y="180">GND</text>
<text x="119.5" y="180">GND</text>
<text x="127" y="180">GND</text>
<text x="132.7" y="180">GND</text>
<text x="138.7" y="180">+5V</text>
<text x="189.5" y="176.2">SERVO1</text>
<text x="189.5" y="178.1">SERVO2</text>
<text x="189.5" y="180">SERVO3</text>
<text x="189.5" y="181.9">SERVO4</text>
<text x="189.5" y="183.7">SERVO5</text>
<text x="150" y="189.4">IC3</text>
<text x="291.1" y="198.8">3</text>
</g>
<g font-size="1.6">
<text x="145.1" y="25.4">2</text>
<text x="159.6" y="29.1">6</text>
<text x="159.6" y="25.4">8</text>
<text x="159.6" y="27.3">7</text>
<text x="145.1" y="31">3</text>
<text x="159.6" y="31">5</text>
<text x="247.1" y="34.8">2</text>
<text x="247.1" y="32.9">3</text>
<text x="247.1" y="36.7">1</text>
<text x="172.8" y="53.6">1</text>
<text x="172.8" y="51.7">2</text>
<text x="247.1" y="59.2">1</text>
<text x="247.1" y="57.4">2</text>
<text x="247.1" y="55.5">3</text>
<text x="167.3" y="65.7">X1-3</text>
<text x="167.3" y="69.5">X1-1</text>
<text x="167.3" y="67.6">X1-2</text>
<text x="47.2" y="76.2">1</text>
<text x="50.1" y="77">VI</text>
<text x="55.6" y="77">VO</text>
<text x="59.9" y="76.2">3</text>
<text x="52.5" y="79.6">GND</text>
<text x="53.7" y="81.4" transform="rotate(-90 53.7 81.4)">2</text>
<text x="247.1" y="83.7">1</text>
<text x="247.1" y="81.8">2</text>
<text x="247.1" y="79.9">3</text>
<text x="174.3" y="89.4">1</text>
<text x="174.3" y="87.5">2</text>
<text x="174.3" y="85.6">3</text>
<text x="174.3" y="106.3">3</text>
<text x="247.1" y="106.3">1</text>
<text x="247.1" y="104.4">2</text>
<text x="247.1" y="102.5">3</text>
<text x="174.3" y="110.1">1</text>
<text x="174.3" y="108.2">2</text>
<text x="247.1" y="125.1">3</text>
<text x="247.1" y="128.9">1</text>
<text x="247.1" y="127">2</text>
<text x="147.4" y="142.1">1</text>
<text x="151.7" y="142.9">PC6(/RESET)</text>
<text x="168.1" y="142.9">PC0(ADC0)</text>
<text x="180" y="143.9">24</text>
<text x="180" y="142.1">23</text>
<text x="146.5" y="145.8">22</text>
<text x="146.5" y="147.7">21</text>
<text x="146.5" y="149.6">20</text>
<text x="151.7" y="146.6">GND</text>
<text x="151.7" y="148.5">AREF</text>
<text x="168.1" y="148.5">PC3(ADC3)</text>
<text x="168.1" y="146.6">PC2(ADC2)</text>
<text x="168.1" y="144.8">PC1(ADC1)</text>
<text x="180" y="149.6">27</text>
<text x="180" y="147.7">26</text>
<text x="180" y="145.8">25</text>
<text x="247.1" y="149.6">2</text>
<text x="247.1" y="147.7">3</text>
<text x="147.4" y="155.2">9</text>
<text x="151.7" y="150.4">AVCC</text>
<text x="164.5" y="150.4">PC4(ADC4/SDA)</text>
<text x="164.6" y="152.3">PC5(ADC5/SCL)</text>
<text x="180" y="151.5">28</text>
<text x="247.1" y="151.5">1</text>
<text x="146.5" y="159">10</text>
<text x="151.7" y="159.8">PB7(XTAL2/TOSC2)</text>
<text x="151.7" y="156">PB6(XTAL1/TOSC1)</text>
<text x="169" y="159.9">PD0(RXD)</text>
<text x="169.2" y="161.7">PD1(TXD)</text>
<text x="180" y="160.9">3</text>
<text x="180" y="159">2</text>
<text x="100.8" y="166.5" transform="rotate(-90 100.8 166.5)">1</text>
<text x="102.7" y="166.5" transform="rotate(-90 102.7 166.5)">2</text>
<text x="147.4" y="164.6">8</text>
<text x="151.7" y="165.5">GND</text>
<text x="166.8" y="167.3">PD4(XCK/T0)</text>
<text x="169" y="165.5">PD3(INT1)</text>
<text x="169" y="163.6">PD2(INT0)</text>
<text x="180" y="166.5">6</text>
<text x="180" y="164.6">5</text>
<text x="180" y="162.8">4</text>
<text x="100.8" y="171.7" transform="rotate(-90 100.8 171.7)">3</text>
<text x="102.7" y="171.7" transform="rotate(-90 102.7 171.7)">4</text>
<text x="147.4" y="168.4">7</text>
<text x="151.7" y="169.2">VCC</text>
<text x="168.9" y="173">PD7(AIN1)</text>
<text x="168.9" y="171.1">PD6(AIN0)</text>
<text x="170.5" y="169.2">PD5(T1)</text>
<text x="180" y="172.2">13</text>
<text x="180" y="170.3">12</text>
<text x="180" y="168.4">11</text>
<text x="168.1" y="178.6">PB1(OC1A)</text>
<text x="169.9" y="176.8">PB0(ICP)</text>
<text x="180" y="179.7">16</text>
<text x="180" y="177.8">15</text>
<text x="180" y="175.9">14</text>
<text x="164.8" y="182.4">PB3(MOSI/OC2)</text>
<text x="165.6" y="180.6">PB2(SS/OC1B)</text>
<text x="168.5" y="184.3">PB4(MISO)</text>
<text x="180" y="185.3">19</text>
<text x="180" y="183.5">18</text>
<text x="180" y="181.6">17</text>
<text x="169.2" y="186.2">PB5(SCK)</text>
</g>
<text font-size="1.3" x="40.4" y="83.7" transform="rotate(-90 40.4 83.7)">+</text>
<g font-size=".4">
<text x="133.6" y="29.5">SpiceOrder 1</text>
<text x="137.4" y="29.5">SpiceOrder 2</text>
<text x="30.1" y="76.6">SpiceOrder 1</text>
<text x="33.9" y="76.6">SpiceOrder 2</text>
</g>
</svg>
